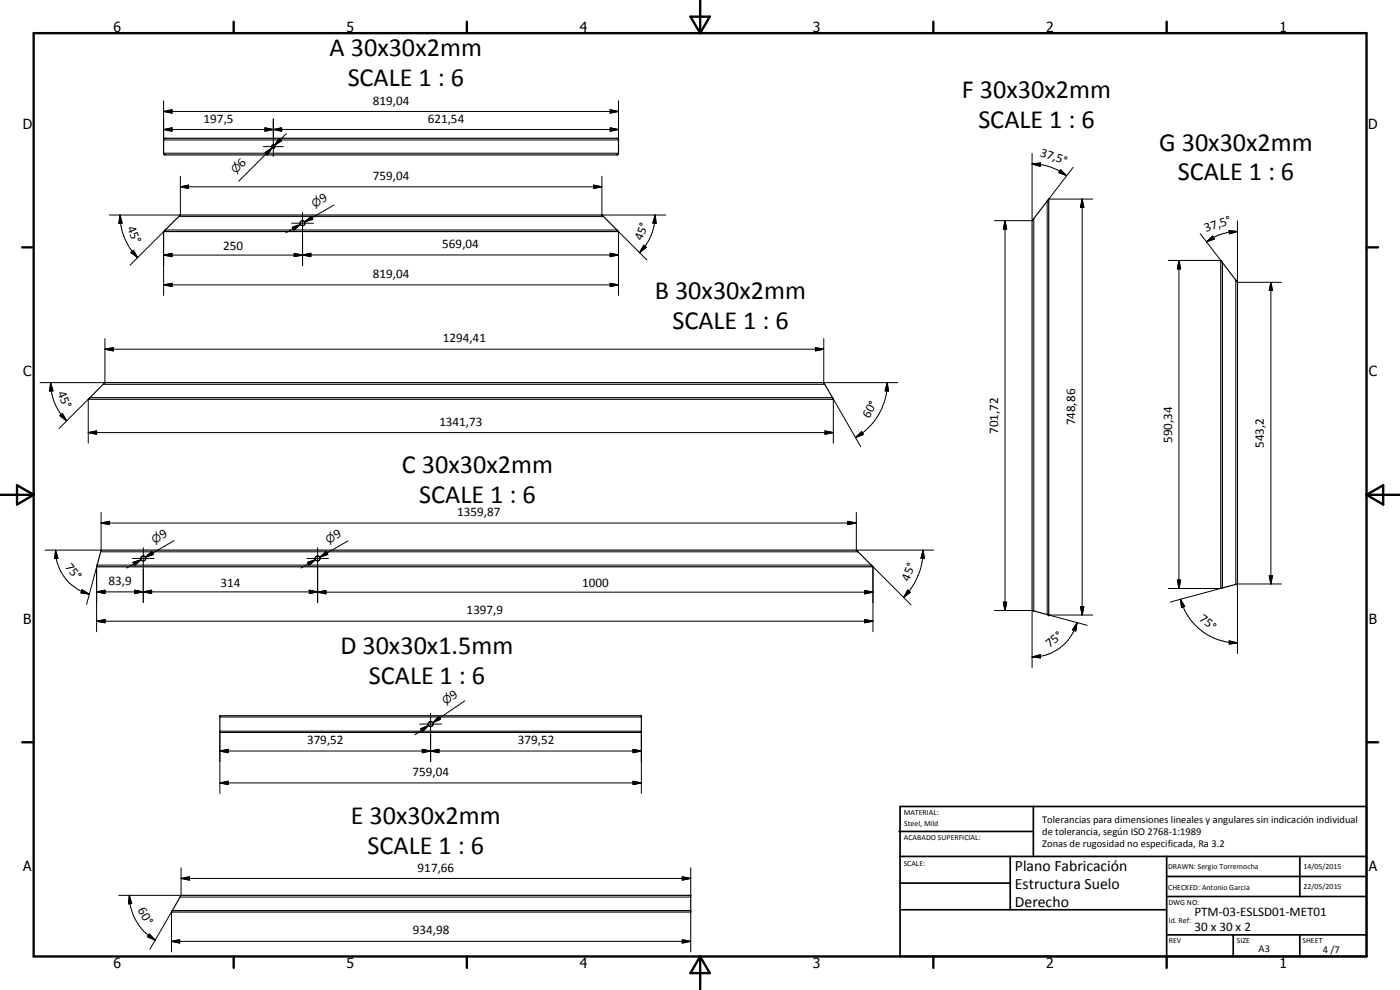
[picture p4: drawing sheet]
<svg xmlns="http://www.w3.org/2000/svg" width="420mm" height="297mm" viewBox="0 0 420 297" stroke-linecap="round" stroke-linejoin="round" font-family="sans-serif">
<g fill="none" stroke="#000" stroke-width=".35">
<path d="M49.3 41.5h135.9l.4 .3v4.3l-.4 .4h-135.7l-.4-.5v-4zM314.7 59.7v124.8l-5-1.3v-117zM49.1 69.5h136.5l-5-5h-126.5l-5 5M309.8 66.2h.1M366.4 78.1l5 6.6v90.5l-5 1.4zM26.5 119.8l4.9-5h215.8l2.9 5zM29 170.1h233M29 170.1l1.3-5h226.7l4.9 5M30.3 165.1h.1M366.4 176.5h.1M66 214.8h126.5v5h-126.5zM54.3 268.7l153-.1v5h-155.8z"/>
<circle cx="82" cy="44" r=".49"/>
<circle cx="90.8" cy="67" r=".74"/>
<circle cx="43" cy="167.6" r=".75"/>
<circle cx="95.3" cy="167.5" r=".75"/>
<circle cx="129.2" cy="217.2" r=".76"/>
</g>
<g fill="#000">
<circle cx="314.7" cy="59.7" r=".18"/>
<circle cx="180.6" cy="64.5" r=".18"/>
<circle cx="185.6" cy="69.5" r=".18"/>
<circle cx="247.2" cy="114.8" r=".18"/>
<circle cx="371.4" cy="175.2" r=".18"/>
<circle cx="314.7" cy="184.5" r=".18"/>
<circle cx="66" cy="214.8" r=".18"/>
<circle cx="192.5" cy="214.8" r=".18"/>
<circle cx="51.5" cy="273.6" r=".18"/>
<circle cx="207.3" cy="273.6" r=".18"/>
</g>
<g fill="none" stroke="#000" stroke-width=".3">
<path d="M49.1 33.4l2.5-.5v1.1zM49.1 38.9l2.5-.5v1zM49.1 30.3v11.7h136.5v-11.7M49.1 33.4h136.5M49.1 38.9h136.5M79.5 38.4l2.5 .5-2.5 .5zM79.5 38.4l5 1v-1l-5 1zM82 38.9l2.5-.5v1zM82 35.7v11.3M183.1 32.9l2.5 .5-2.5 .6zM183.1 38.4l2.5 .5-2.5 .5zM49.1 46h136.5"/>
<path d="M54.1 56l2.5-.5v1.1zM54.1 56h126.5M54.1 52.9v11.6h-21.3M79 44h6M79.6 45.8l2.1-1.5-1.4 2.2zM81.7 44.3l-10 10.1M83.8 41.5l.7 .7-2.1 1.4zM85.9 40.1l-3.5 3.5M178.1 55.5l2.5 .5-2.5 .6zM180.6 52.9v11.6h19.2M309.7 49.2l2.6-.3-.1 1zM309.7 49.2a17.1 17.1 0 0 1 10.4 3.5"/>
<path d="M309.7 46v20.2h-11.3M314.7 59.7h13.2M318.3 50.9l1.8 1.8-2.4-.9zM322.1 50.2l-7.8 10.2v124l12 3.2M324.8 59.7l.5 2.5h-1zM324.8 59.7v124.8M36 64.5l.6 2.4-.9 .1zM36 64.5a18.1 18.1 0 0 0 5.3 12.8M39.3 75.7l.7-.6 1.3 2.2zM49.1 76.5l2.5-.5v1zM49.1 69.5v19.1M53.6 65h127.5"/>
<path d="M87.5 67h6.6M87.7 68.2l2.4-.8-1.9 1.6zM88.3 76l2.5 .5-2.5 .5zM88.3 76l5 1v-1l-5 1zM90.1 67.4l-4.3 2.4M90.8 76.5l2.5-.5v1zM90.8 63.8v15.9M91.4 66.6l2-1.7 .4 .9zM93.6 65.4l-2.2 1.2M100.2 61.5l-8.8 5.1M183.1 76l2.5 .5-2.5 .5zM185.6 69.5v19.1"/>
<path d="M185.6 76.5h-136.5M193.2 73.6l.8 .6-2.1 1.6zM194.2 78l-9.1-9h-135.5l-10.5 10.5M196.6 64.5l.3 2.5-1-.1zM196.6 64.5a16.1 16.1 0 0 1-4.7 11.3M301.6 66.2l.5 2.5h-1zM301.6 66.2v117M310.2 65.6v117.7M350.6 78.1h15.8M353.8 78.1l.5 2.6h-1zM353.8 78.1v98.5M360.2 70.1l6.7 8.7v97.6l-15.7 4.2"/>
<path d="M362.1 72.6l1.8-1.8 .6 .9zM368.8 69.2l2.6 .3-2.4 .6zM371.4 69.5a15.2 15.2 0 0 0-9.3 3.1M371.4 66.3v18.4h13.2M49.1 85.5l2.5-.5v1zM49.1 85.5h136.5M183.1 85l2.5 .5-2.5 .5zM370.9 84v91.3M381.4 84.7l.5 2.5h-1zM381.4 84.7v90.5M15.2 114.8l.7 2.5h-1zM15.2 114.8a16 16 0 0 0 4.8 11.5"/>
<path d="M26.5 119.8v13.2M31 115.3h216.5M31.5 104.8l2.5-.5v1zM31.5 101.6v13.2h-19.5M31.5 104.8h215.7M244.7 104.3l2.5 .5-2.5 .5zM247.2 101.6v13.2h22.2M250.1 119.8v13.2M266.3 114.8l.3 2.5h-1zM266.3 114.8a19 19 0 0 1-9.6 16.5M17.7 128.6l9.3-9.3h222.8l8.5 14.8M18 124.7l.7-.6 1.3 2.2z"/>
<path d="M26.5 129.8l2.5-.5v1zM26.5 129.8h223.6M247.6 129.3l2.5 .5-2.5 .5zM256.7 131.3l1.9-1.8 .5 .8zM30.3 156.9l2.5-.5v1zM30.3 156.9h226.7M30.3 153.8v11.3h-16.8M254.5 156.4l2.5 .5-2.5 .5zM257 153.8v11.3h23.2M16.7 165.1l.7 2.4-1 .1zM16.7 165.1a13.7 13.7 0 0 0 10.1 13.2M24.6 177l2.2 1.3-2.5-.4z"/>
<path d="M29 177.6l2.5-.5v1zM29 170.1v19.5M29 177.6h66.3M30.2 165.6h227.3M39.7 167.6h6.6M39.9 168.7l2.4-.8-1.9 1.7zM40.5 177.1l2.5 .5-2.5 .5zM42.3 167.9l-4.3 2.5M43 177.6l2.5-.5v1zM43 164.3v16.5M43.6 167.2l1.9-1.7 .5 .9zM45.8 165.9l-2.2 1.3"/>
<path d="M52.2 162.2l-8.6 5M92.1 167.6h6.5M92.3 168.7l2.4-.8-2 1.7zM92.8 177.1l2.5 .5-2.5 .5zM94.7 167.9l-4.4 2.5M95.3 177.7l2.5-.5v1zM95.3 164.3v16.5M95.3 177.7h166.7M96 167.2l1.9-1.7 .5 .9zM98.1 165.9l-2.1 1.3M104.4 162.3l-8.4 4.9M259.5 177.2l2.5 .5-2.5 .5z"/>
<path d="M262 170.1v19.5M272.4 177l.8 .7-2 1.5zM277.1 165.1l.3 2.5-1-.1zM277.1 165.1a20.5 20.5 0 0 1-5.9 14.1M350.6 176.6h15.8M353.3 174h1l-.5 2.6zM354.3 179.8l1.2 2.2-.9 .3zM354.3 179.8a17.7 17.7 0 0 0 17.1 13.1M380.9 172.7h1l-.5 2.5zM384.6 175.2h-13.2v20.9M26 181.4l3.2-11.9h232.3l11.9 12M29 186.4l2.5-.5v1z"/>
<path d="M29 186.4h233M259.5 185.9l2.5 .5-2.5 .5zM298.4 183.2h11.3v17.1M301.1 180.7h1l-.5 2.5zM309.7 197.1l2.5-.7 .1 1zM314.7 184.5h13.2M323.2 186.8l-.3 2.5-1-.3zM323.2 186.8a14 14 0 0 1-13.5 10.3M324.3 182h1l-.5 2.5zM368.9 192.3l2.5 .6-2.5 .4zM66 215.1h126.5M126 217.3h6.5"/>
<path d="M126.3 218.7l2.3-1-1.8 1.8zM128.6 217.7l-4.1 2.8M129.2 214v14.5M131.6 215l.6 .8-2.3 1zM131.9 215.4l-2 1.4M139.5 210.3l-9.6 6.5M66 234.9l2.5-.5v1zM66 225.3l2.5-.5v1zM66 238.1v-18.7h126.5v18.7M66 234.9h126.5M66 225.3h126.5M126.7 224.8l2.5 .5-2.5 .5z"/>
<path d="M126.7 224.8l5 1v-1l-5 1zM129.2 225.3l2.5-.5v1zM190 234.4l2.5 .5-2.5 .5zM190 224.8l2.5 .5-2.5 .5zM38.8 268.6l.7 2.5-.9 .1zM38.8 268.6a15.5 15.5 0 0 0 7.8 13.5M51.5 273.6v12M54 269.2h153.3M54.3 263.6l2.5-.5v1zM54.3 260.4v8.2h-18.7M54.3 263.6h153M204.8 263.1l2.5 .5-2.5 .5z"/>
<path d="M207.3 273.2h-155.6l-6.7 11.6M207.3 260.4v8.2M207.3 273.6v12M44.8 280.2l1.8 1.9-2.4-1zM51.5 282.4l2.4-.5v1.1zM51.5 282.4h155.8M204.8 281.9l2.5 .5-2.5 .6z"/>
</g>
<g fill="none" stroke="#000" stroke-width=".71">
<path d="M10.1 9.9h400v277.1h-400zM70.1 6.5v3.4M140.1 6.5v3.4M207.2 5h5.8l-2.9 4.9zM210.1 0v9.9M280.1 6.5v3.4M350.1 6.5v3.4M6.7 74.2h3.4M410.1 74.2h3.5M.1 148.5h10M5.1 145.6l5 2.9-5 2.9zM410.1 148.5h10"/>
<path d="M410.1 148.5l5-2.9v5.8zM6.7 222.7h3.4M410.1 222.7h3.5M70.1 287v3.4M140.1 287v3.4M210.1 287v10M210.1 287l2.9 5h-5.8zM280.1 287v3.4M350.1 287v3.4"/>
</g>
<g fill="none" stroke="#000" stroke-width=".51">
<path d="M269.8 249.5h40.3M270.1 242h140v45h-140zM270.1 257h140M303.2 257v16M310.1 242v15M350.1 257v30M390.1 257v12M270.1 265h33.1M270.1 273h80M350.1 269h60M350.1 263h60M350.1 280.5h60"/>
<path d="M370.1 280.5v6.5M390.1 280.5v6.5"/>
</g>
<g fill="#000">
<path d="M49.1 33.4l2.5-.5v1.1zM49.1 38.9l2.5-.5v1zM79.5 38.4l2.5 .5-2.5 .5zM82 38.9l2.5-.5v1zM183.1 32.9l2.5 .5-2.5 .6zM183.1 38.4l2.5 .5-2.5 .5zM54.1 56l2.5-.5v1.1zM79.6 45.8l2.1-1.5-1.4 2.2zM83.8 41.5l.7 .7-2.1 1.4zM178.1 55.5l2.5 .5-2.5 .6zM309.7 49.2l2.6-.3-.1 1zM318.3 50.9l1.8 1.8-2.4-.9z"/>
<path d="M36 64.5l.6 2.4-.9 .1zM39.3 75.7l.7-.6 1.3 2.2zM49.1 76.5l2.5-.5v1zM87.7 68.2l2.4-.8-1.9 1.6zM88.3 76l2.5 .5-2.5 .5zM90.8 76.5l2.5-.5v1zM91.4 66.6l2-1.7 .4 .9zM183.1 76l2.5 .5-2.5 .5zM193.2 73.6l.8 .6-2.1 1.6zM196.6 64.5l.3 2.5-1-.1zM301.6 66.2l.5 2.5h-1zM324.8 59.7l.5 2.5h-1z"/>
<path d="M362.1 72.6l1.8-1.8 .6 .9zM368.8 69.2l2.6 .3-2.4 .6zM49.1 85.5l2.5-.5v1zM183.1 85l2.5 .5-2.5 .5zM353.8 78.1l.5 2.6h-1zM381.4 84.7l.5 2.5h-1zM15.2 114.8l.7 2.5h-1zM31.5 104.8l2.5-.5v1zM244.7 104.3l2.5 .5-2.5 .5zM266.3 114.8l.3 2.5h-1zM18 124.7l.7-.6 1.3 2.2zM26.5 129.8l2.5-.5v1z"/>
<path d="M247.6 129.3l2.5 .5-2.5 .5zM256.7 131.3l1.9-1.8 .5 .8zM30.3 156.9l2.5-.5v1zM254.5 156.4l2.5 .5-2.5 .5zM16.7 165.1l.7 2.4-1 .1zM24.6 177l2.2 1.3-2.5-.4zM29 177.6l2.5-.5v1zM39.9 168.7l2.4-.8-1.9 1.7zM40.5 177.1l2.5 .5-2.5 .5zM43 177.6l2.5-.5v1zM43.6 167.2l1.9-1.7 .5 .9zM92.3 168.7l2.4-.8-2 1.7z"/>
<path d="M92.8 177.1l2.5 .5-2.5 .5zM95.3 177.7l2.5-.5v1zM96 167.2l1.9-1.7 .5 .9zM259.5 177.2l2.5 .5-2.5 .5zM272.4 177l.8 .7-2 1.5zM277.1 165.1l.3 2.5-1-.1zM353.3 174h1l-.5 2.6zM380.9 172.7h1l-.5 2.5zM29 186.4l2.5-.5v1zM259.5 185.9l2.5 .5-2.5 .5zM301.1 180.7h1l-.5 2.5zM309.7 197.1l2.5-.7 .1 1z"/>
<path d="M323.2 186.8l-.3 2.5-1-.3zM324.3 182h1l-.5 2.5zM354.3 179.8l1.2 2.2-.9 .3zM368.9 192.3l2.5 .6-2.5 .4zM126.3 218.7l2.3-1-1.8 1.8zM131.6 215l.6 .8-2.3 1zM66 234.9l2.5-.5v1zM66 225.3l2.5-.5v1zM126.7 224.8l2.5 .5-2.5 .5zM129.2 225.3l2.5-.5v1zM190 234.4l2.5 .5-2.5 .5zM190 224.8l2.5 .5-2.5 .5z"/>
<path d="M38.8 268.6l.7 2.5-.9 .1zM54.3 263.6l2.5-.5v1zM204.8 263.1l2.5 .5-2.5 .5zM44.8 280.2l1.8 1.9-2.4-1zM51.5 282.4l2.4-.5v1.1zM204.8 281.9l2.5 .5-2.5 .6z"/>
</g>
<g font-size="7.9">
<text x="98.9" y="16.8">A 30x30x2mm</text>
<text x="104.3" y="25.8">SCALE 1 : 6</text>
<text x="288.7" y="29.3">F 30x30x2mm</text>
<text x="293.6" y="38.3">SCALE 1 : 6</text>
<text x="347.9" y="45.2">G 30x30x2mm</text>
<text x="353.5" y="54.1">SCALE 1 : 6</text>
<text x="196.5" y="89.8">B 30x30x2mm</text>
<text x="201.8" y="98.8">SCALE 1 : 6</text>
<text x="120.6" y="141.9">C 30x30x2mm</text>
<text x="125.8" y="150.8">SCALE 1 : 6</text>
<text x="102.1" y="196.3">D 30x30x1.5mm</text>
<text x="110.6" y="205.3">SCALE 1 : 6</text>
<text x="105.3" y="247.1">E 30x30x2mm</text>
<text x="110.3" y="256.2">SCALE 1 : 6</text>
</g>
<g font-size="4.7">
<text x="304.6" y="261.2">Plano Fabricación</text>
<text x="304.6" y="266.6">Estructura Suelo</text>
<text x="304.6" y="272">Derecho</text>
</g>
<g font-size="4.2">
<text x="34" y="9.6">6</text>
<text x="104" y="9.6">5</text>
<text x="174" y="9.6">4</text>
<text x="244" y="9.6">3</text>
<text x="314" y="9.6">2</text>
<text x="384" y="9.6">1</text>
<text x="6.8" y="38.7">D</text>
<text x="410.6" y="38.7">D</text>
<text x="7" y="112.9">C</text>
<text x="410.8" y="112.9">C</text>
<text x="7" y="187.1">B</text>
<text x="410.8" y="187.1">B</text>
<text x="7" y="261.4">A</text>
<text x="410.8" y="261.4">A</text>
<text x="34" y="290.4">6</text>
<text x="104" y="290.4">5</text>
<text x="174" y="290.4">4</text>
<text x="244" y="290.4">3</text>
<text x="314" y="290.4">2</text>
<text x="384" y="290.4">1</text>
</g>
<g font-size="3.9">
<text x="111.9" y="31.4">819,04</text>
<text x="61.1" y="36.8">197,5</text>
<text x="128.4" y="36.8">621,54</text>
<text x="312" y="46.8" transform="rotate(19 312 46.8)">37,5°</text>
<text x="72.7" y="50.3" transform="rotate(-45 72.7 50.3)">6</text>
<text x="111.9" y="54">759,04</text>
<text x="96.8" y="61" transform="rotate(-30 96.8 61)">9</text>
<text x="38.1" y="68.3" transform="rotate(68 38.1 68.3)">45°</text>
<text x="361.9" y="69.7" transform="rotate(-19 361.9 69.7)">37,5°</text>
<text x="67" y="75">250</text>
<text x="132.7" y="74.5">569,04</text>
<text x="192.6" y="72.3" transform="rotate(-68 192.6 72.3)">45°</text>
<text x="111.9" y="83.4">819,04</text>
<text x="132.9" y="102.7">1294,41</text>
<text x="17.2" y="117.9" transform="rotate(68 17.2 117.9)">45°</text>
<text x="260.8" y="125.7" transform="rotate(-60 260.8 125.7)">60°</text>
<text x="131.9" y="127.8">1341,73</text>
<text x="299.5" y="130.2" transform="rotate(-90 299.5 130.2)">701,72</text>
<text x="322.7" y="127.6" transform="rotate(-90 322.7 127.6)">748,86</text>
<text x="351.7" y="132.9" transform="rotate(-90 351.7 132.9)">590,34</text>
<text x="379.3" y="134.5" transform="rotate(-90 379.3 134.5)">543,2</text>
<text x="137.2" y="154.9">1359,87</text>
<text x="48.8" y="161.8" transform="rotate(-30 48.8 161.8)">9</text>
<text x="101" y="161.8" transform="rotate(-30 101 161.8)">9</text>
<text x="19.5" y="170.1" transform="rotate(53 19.5 170.1)">75°</text>
<text x="32.5" y="175.5">83,9</text>
<text x="66.2" y="176">314</text>
<text x="174.7" y="176.1">1000</text>
<text x="272.8" y="174.5" transform="rotate(-67 272.8 174.5)">45°</text>
<text x="140" y="184.3">1397,9</text>
<text x="359.7" y="186.1" transform="rotate(37 359.7 186.1)">75°</text>
<text x="314.9" y="194.3" transform="rotate(-37 314.9 194.3)">75°</text>
<text x="136" y="210.1" transform="rotate(-34 136 210.1)">9</text>
<text x="92.1" y="223.3">379,52</text>
<text x="155.4" y="223.3">379,52</text>
<text x="123.8" y="232.8">759,04</text>
<text x="125.3" y="261.5">917,66</text>
<text x="41.3" y="273.1" transform="rotate(60 41.3 273.1)">60°</text>
<text x="358.5" y="275">PTM-03-ESLSD01-MET01</text>
<text x="123.9" y="280.4">934,98</text>
<text x="358.5" y="279.4">30 x 30 x 2</text>
</g>
<g font-size="3.3">
<text x="70.7" y="52.3" transform="rotate(-45 70.7 52.3)">n</text>
<text x="94.4" y="62.5" transform="rotate(-30 94.4 62.5)">n</text>
<text x="46.3" y="163.2" transform="rotate(-30 46.3 163.2)">n</text>
<text x="98.5" y="163.2" transform="rotate(-30 98.5 163.2)">n</text>
<text x="133.7" y="211.6" transform="rotate(-34 133.7 211.6)">n</text>
</g>
<g font-size="3.1">
<text x="312.7" y="246.8">Tolerancias para dimensiones lineales y angulares sin indicación individual</text>
<text x="312.7" y="250.4">de tolerancia, según ISO 2768-1:1989</text>
<text x="312.7" y="254">Zonas de rugosidad no especificada, Ra 3.2</text>
<text x="377.7" y="285.6">A3</text>
<text x="397" y="285.9">4 /7</text>
</g>
<g font-size="2.4">
<text x="271.2" y="244.4">MATERIAL:</text>
<text x="271.3" y="252">ACABADO SUPERFICIAL:</text>
<text x="271.4" y="247.9">Steel, Mild</text>
<text x="271.2" y="259.7">SCALE:</text>
<text x="350.6" y="260.8">DRAWN: Sergio Torremocha</text>
<text x="391.2" y="260.6">14/05/2015</text>
<text x="350.6" y="267">CHECKED: Antonio Garcia</text>
<text x="391.2" y="266.7">22/05/2015</text>
<text x="350.6" y="271.4">DWG NO:</text>
<text x="350.8" y="276.9">Id. Ref:</text>
<text x="350.8" y="282.8">REV</text>
<text x="371.2" y="282.9">SIZE</text>
<text x="390.9" y="282.9">SHEET</text>
</g>
</svg>
